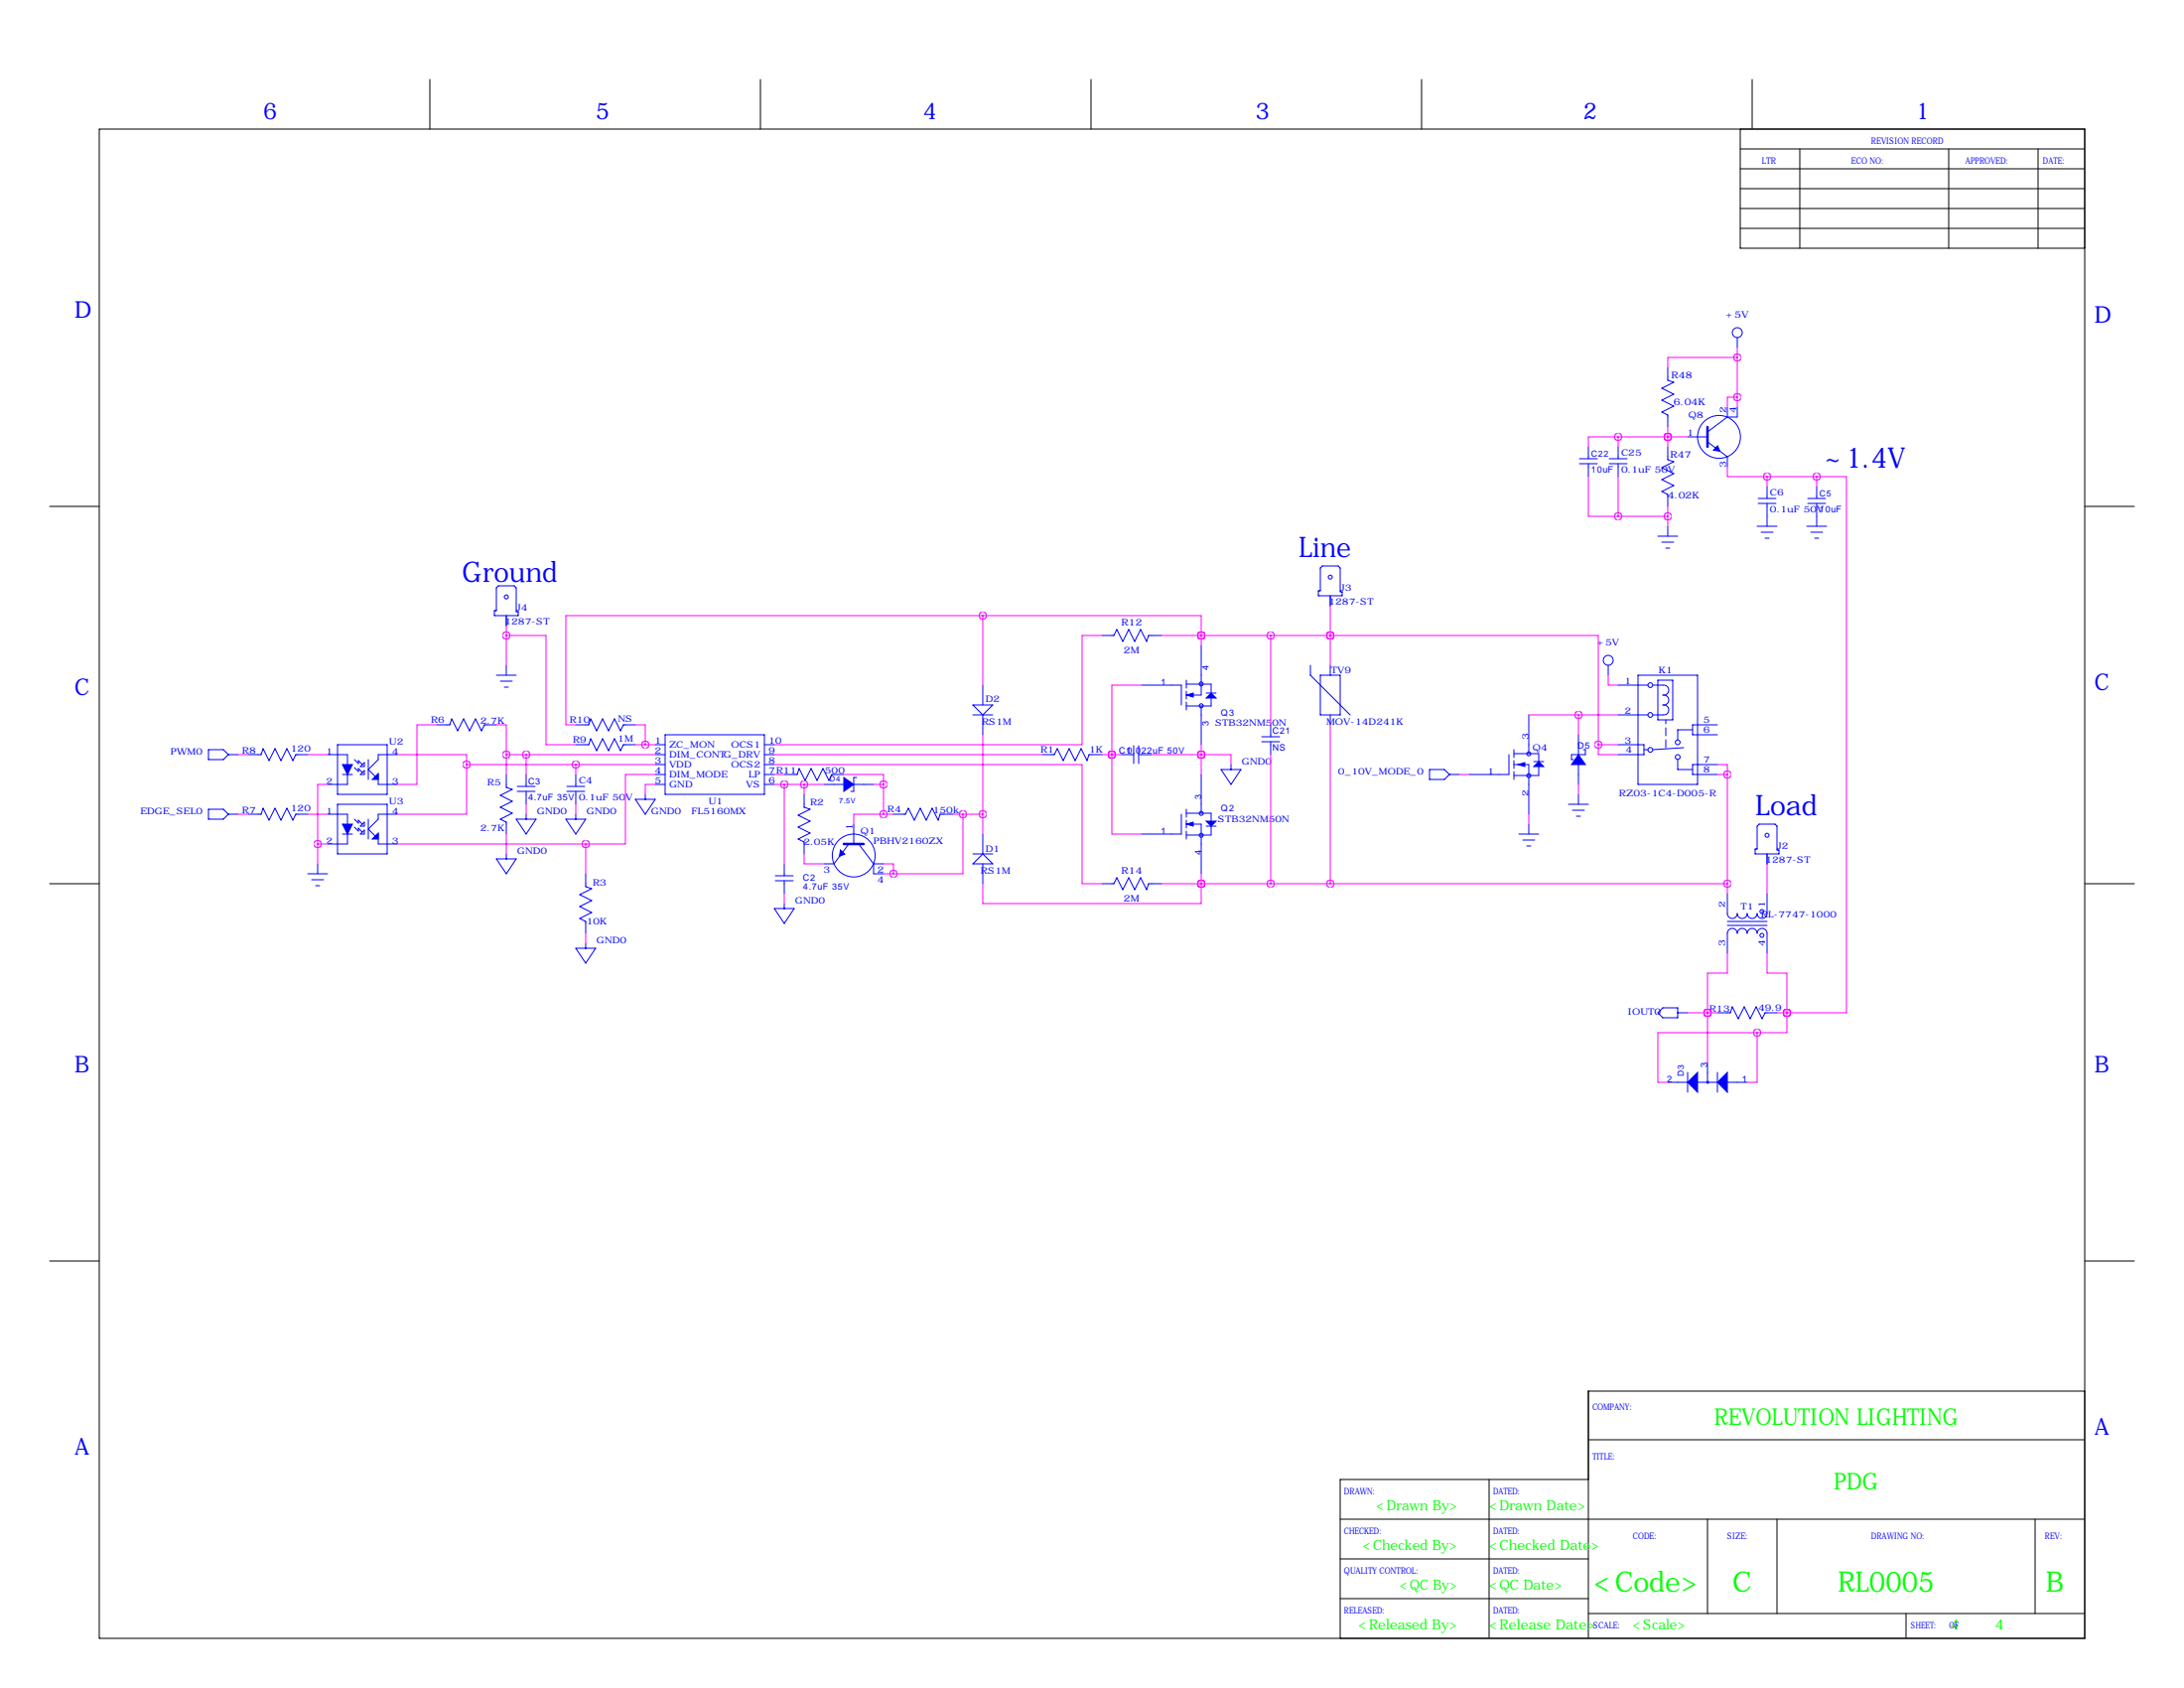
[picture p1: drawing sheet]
<svg xmlns="http://www.w3.org/2000/svg" width="559mm" height="432mm" viewBox="0 0 559 432" stroke-linecap="round" stroke-linejoin="round" font-family="sans-serif">
<g fill="none" stroke="#000" stroke-width=".25">
<path d="M25.4 33h508v386.1h-508zM110 20.3v12.7M194.6 20.3v12.7M279.1 20.3v12.7M363.7 20.3v12.7M445.3 38.1h88.1M445.3 33v30.5h88.1M448.3 20.3v12.7M460.5 38.1v25.4M498.6 38.1v25.4M521.5 38.1v25.4M445.3 48.3h88.1"/>
<path d="M445.3 43.2h88.1M445.3 53.3h88.1M445.3 58.4h88.1M12.7 129.5h12.7M533.4 129.5h12.7M12.7 226.1h12.7M533.4 226.1h12.7M12.7 322.6h12.7M533.4 322.6h12.7M533.4 355.9h-127v63.2M381 378.5v40.6M406.4 368.3h127"/>
<path d="M406.4 378.5h-63.5v40.6M342.9 388.6h190.5M342.9 398.8h63.5M436.9 388.6v24.1M454.7 388.6v24.1M520.7 388.6v24.1M342.9 408.9h63.5M406.4 412.7h127M487.7 412.7v6.4"/>
</g>
<g fill="none" stroke="#00f" stroke-width=".25">
<path d="M426.7 94v3.3l1.5 .5-3 1.5 3 1.5-3 1.6 3 1.5-3 1.5 1.5 .8v3M444.5 86.4v2.5M404.1 118.6h4.6M404.1 117.3h4.6M406.4 114.3v3M406.4 118.6v3.3M411.7 118.6h4.6M411.7 117.3h4.6M414 114.3v3M414 118.6v3.3M426.7 114.3v3.3l1.5 .5-3 1.5 3 1.6-3 1.5 3 1.5-3 1.5 1.5 .8v3M431.8 111.8h5.1"/>
<path d="M436.9 113l5.1 3.8v2.6M442 106.7l-5.1 3.8M442 104.1v2.6M444.5 104.1v2.6h-2.5M424.2 137.2h5.1M425.2 138.7h3M426.7 134.6v2.6M449.6 134.6h5.1M449.8 128.8h4.6M449.8 127.5h4.6M450.6 136.1h3M451.6 137.7h1"/>
<path d="M452.1 124.5v3M452.1 128.8v5.8M462.3 134.6h5.1M462.5 128.8h4.6M462.5 127.5h4.6M463.3 136.1h3M464.3 137.7h1M464.8 124.5v3M464.8 128.8v5.8M127.5 149.9h4.1l.5 .5v6.1h.5v1h-6.1v-1.3h.5v-5.8zM129.5 157.5v2.5M338.3 144.8h4.1l.5 .5v6.1h.5v1h-6.1v-1.3h.5v-5.8z"/>
<path d="M340.4 152.4v2.5M426.2 140.2h1M127 172.7h5.1M128 174.2h3.1M129 175.8h1M129.5 170.2v2.5M251.5 175.3v5M281.9 162.6h3.1l.8-1.6 1.5 3.1 1.5-3.1 1.5 3.1 1.5-3.1 1.6 3.1 .5-1.5h3.3M292.1 175.3h10.2v5M303.5 175h6.4v2.3M303.5 174v2M303.5 176.8v2"/>
<path d="M303.5 179.6v2M307.3 165.1v12.7h-3.8M308.6 177.3h2.5M309.9 178.6v2h-6.4M335.3 170.2v2.5l10.1 10.2M337.8 172.7h5.1v10.2h-5.1zM340.4 170.2v2.5M411.5 170.2v2.5M414 175.3h7.6M419.1 172.7h15.2v28h-15.2zM422.9 175.3h2.6a1.27 1.27 0 0 1 1.5 1.2 1.27 1.27 0 0 1-1.5 1.3 1.29 1.29 0 0 1 1.5 1.2 1.29 1.29 0 0 1-1.5 1.3 1.29 1.29 0 0 1 1.5 1.3 1.29 1.29 0 0 1-1.5 1.3h-2.6M424.2 174h3.8v10.1h-3.8z"/>
<path d="M53.3 191.8h3.8l1.3 1.2-1.3 1.3h-3.8zM58.4 193h2.6M63.5 193h3.3l.5-1.5 1.5 3.1 1.6-3.1 1.5 3.1 1.5-3.1 1.5 3.1 .8-1.6h3M83.8 193h5.1v2.6M86.4 190.5h12.7v12.7h-12.7zM87.6 198.1h2.6M88.9 198.1v2.6h-5.1M90.7 194.3l1 1v-.7l1 1M90.7 196.3l1 1.1v-.8l1 1M92.2 196.1l1-1v1zM93.2 197.1v1h-1zM94.2 194.3v5.1"/>
<path d="M96.8 198.1v2.6h4.8M101.6 193h-4.8v1.3l-2.6 2.5 1.8 1.8M111.8 185.4h3.3l.5-1.5 1.5 3 1.5-3 1.5 3 1.6-3 1.5 3 .8-1.5h3M129.5 198.1v3.3l1.6 .5-3.1 1.6 3.1 1.5-3.1 1.5 3.1 1.5-3.1 1.5 1.5 .8v3.1M134.6 198.1v3.1M147.3 190.5h3.3l.5-1.5 1.6 3 1.5-3 1.5 3 1.5-3 1.5 3 .8-1.5h3.1M147.3 198.1v3.1M147.3 185.4h3.3l.5-1.5 1.6 3 1.5-3 1.5 3 1.5-3 1.5 3 .8-1.5h3.1M167.6 190.5h2.6M167.6 193h2.6M167.6 195.6h2.6M167.6 198.1h2.6"/>
<path d="M170.2 188h25.4v15.2h-25.4zM195.6 190.5h2.5M195.6 193h2.5M195.6 195.6h2.5M195.6 198.1h2.5M200.7 198.1h3.3l.5-1.5 1.5 3 1.5-3 1.5 3 1.6-3 1.5 3 .8-1.5h3M219.2 198.9h-.8v3.5h-.7M248.9 182.9h5.1M248.9 180.3h5.1l-2.5 2.6zM251.5 182.9v5.1M266.7 193h3l.8-1.5 1.5 3.1 1.6-3.1 1.5 3.1 1.5-3.1 1.5 3.1 .5-1.6h3.3M287 193h3.1"/>
<path d="M290.1 190.8v4.5M291.3 193h3.3M291.3 190.8v4.5M307.3 180.6v9.9M307.3 198.1v9.9M312.4 196.8h5.1l-2.5 3.9zM315 195.6v1.2M322.8 189.7h4.6M322.8 188.5h4.6M325.1 185.4v3.1M325.1 189.7v3.3M340.4 182.9v2.5"/>
<path d="M365.8 196.8h3.8l1.2 1.3-1.2 1.3h-3.8zM370.8 198.1h2.6M386.1 193v5.1h-10.2M387.3 195.6h3.9v12.7M387.3 192.8h6.4v2M387.3 191.8v2M387.3 194.6v2M387.3 197.4v2M391.2 182.9v9.9M392.4 194.8h2.6M393.7 196.1v2.3h-6.4M403.9 188v5"/>
<path d="M403.9 195.6v5.1M405.1 191.8h.5v1.2h-3.5v1.3h.5M414 190.5h6.6v2.5h-6.6M414 182.9h7.6M420.6 191.8h1M426.2 184.1v1.1M426.2 186.2v2M426.2 189.2v2.1M429.3 194.3v2.5h3.8M430.8 191.3l-7.9 .5M433.1 186.7h-3.8v2.5M439.4 185.4h-6.3v2.6h6.3"/>
<path d="M439.4 195.6h-6.3v2.5h6.3M53.3 207h3.8l1.3 1.3-1.3 1.2h-3.8zM58.4 208.3h2.6M63.5 208.3h3.3l.5-1.5 1.5 3 1.6-3 1.5 3 1.5-3 1.5 3 .8-1.5h3M83.8 208.3h5.1v2.5M86.4 205.7h12.7v12.7h-12.7zM87.6 213.4h2.6M88.9 213.4v2.5h-5.1M90.7 209.5l1 1.1v-.8l1 1M90.7 211.6l1 1v-.8l1 1.1M93.2 210.3v1h-1zM93.2 212.3v1.1h-1z"/>
<path d="M94.2 209.5v5.1M96.8 213.4v2.5h4.8M101.6 208.3h-4.8v1.2l-2.6 2.6 1.8 1.8M127 219.7h5.1l-2.6 3.8zM129.5 218.4v1.3M132.1 209.5h5.1l-2.6 3.9zM132.3 202.4h4.6M132.3 201.2h4.6M134.6 202.4v3.3M134.6 208.3v1.2M144.8 209.5h5.1l-2.6 3.9zM145 202.4h4.6"/>
<path d="M145 201.2h4.6M147.3 202.4v3.3M147.3 208.3v1.2M162.6 204.5h5l-2.5 3.8zM165.1 203.2v1.3M167.6 200.7h2.6M195.6 200.7h2.5M205.7 203.2v3.3l1.6 .5-3.1 1.5 3.1 1.6-3.1 1.5 3.1 1.5-3.1 1.5 1.5 .8v3M210.8 200.7h5.1M217.2 215.9l-3.8 5.1h-2.6M218.4 200.7h5.1M218.4 210.8v5.1"/>
<path d="M219.7 215.9l3.8 5.1M228.6 208.3h3l.8-1.5 1.5 3 1.6-3 1.5 3 1.5-3 1.5 3 .5-1.5h3.3M248.9 218.4h5.1M251.5 213.4v5M302.3 208.3v5.1h-10.2M303.5 210.8h3.8v12.7M303.5 208h6.4v2.1M303.5 207v2M303.5 209.8v2M303.5 212.6v2M308.6 211.3h2.5M309.9 211.3v2.3h-6.4"/>
<path d="M388.6 213.4h5.1M389.6 214.9h3.1M390.7 216.4h1M391.2 210.8v2.6M401.3 205.7h5.1M402.3 207.3h3.1M403.4 208.8h1M403.9 203.2v2.5M450.1 210.8h4.1l.5 .5v6.1h.5v1h-6.1v-1.2h.5v-5.9zM452.1 218.4v2.6M78.7 223.5h5.1M79.8 225h3"/>
<path d="M80.8 226.6h1M81.3 221v2.5M149.9 223.5v3.3l1.5 .5-3.1 1.6 3.1 1.5-3.1 1.5 3.1 1.5-3.1 1.5 1.6 .8v3.1M198.1 232.4h5.1l-2.5 3.8zM198.4 225.3h4.5M198.4 224h4.5M200.7 221v3M200.7 225.3v3.3M200.7 231.1v1.3M223.5 221h2.6M223.5 221v2.5h2.6M248.9 221l2.6-2.6 2.5 2.6z"/>
<path d="M251.5 221v5.1M281.9 226.1h3.1l.8-1.6 1.5 3.1 1.5-3.1 1.5 3.1 1.5-3.1 1.6 3.1 .5-1.5h3.3M442 228.6v5.1a1.27 1.27 0 0 0 1.2 1.2 1.27 1.27 0 0 0 1.3-1.2 1.27 1.27 0 0 0 1.3 1.2 1.27 1.27 0 0 0 1.2-1.2 1.27 1.27 0 0 0 1.3 1.3 1.27 1.27 0 0 0 1.3-1.3 1.27 1.27 0 0 0 1.2 1.2 1.27 1.27 0 0 0 1.3-1.2v-5.1M442 236.7h10.1M442 235.7h10.1M147.3 242.6h5.1l-2.5 3.8zM149.9 241.3v1.3M425.4 257.8h3.9v2.5h-3.9l-1.2-1.2zM429.3 259.1h2.5M439.4 259.1h3.3l.5-1.5 1.6 3 1.5-3 1.5 3 1.5-3 1.5 3 .8-1.5h3.1M442 243.8v-5a1.27 1.27 0 0 1 1.2-1.3 1.27 1.27 0 0 1 1.3 1.3 1.27 1.27 0 0 1 1.3-1.3 1.27 1.27 0 0 1 1.2 1.3 1.27 1.27 0 0 1 1.3-1.3 1.27 1.27 0 0 1 1.3 1.3 1.27 1.27 0 0 1 1.2-1.3 1.27 1.27 0 0 1 1.3 1.3v5M426.7 276.9h5.1"/>
<path d="M431.8 274.3v5.1M434.3 276.9h5.1M436.9 271.8v5.1M439.4 274.3v5.1M442 276.9h5"/>
<circle cx="444.5" cy="85.1" r="1.27"/>
<circle cx="439.8" cy="111.8" r="5.5"/>
<circle cx="129.5" cy="152.7" r=".51"/>
<circle cx="340.4" cy="147.6" r=".51"/>
<circle cx="307.3" cy="175" r=".51"/>
<circle cx="411.5" cy="168.9" r="1.27"/>
<circle cx="422.2" cy="175.3" r=".61"/>
<circle cx="307.3" cy="180.5" r=".51"/>
<circle cx="391.2" cy="192.8" r=".51"/>
<circle cx="391.2" cy="198.4" r=".51"/>
<circle cx="422.2" cy="182.9" r=".61"/>
<circle cx="422.2" cy="191.8" r=".61"/>
<circle cx="429.3" cy="189.9" r=".61"/>
<circle cx="429.3" cy="193.6" r=".61"/>
<circle cx="218.4" cy="218.8" r="5.5"/>
<circle cx="307.3" cy="208.1" r=".51"/>
<circle cx="307.3" cy="213.7" r=".51"/>
<circle cx="452.1" cy="213.7" r=".51"/>
<circle cx="450.8" cy="233.2" r=".51"/>
<circle cx="450.8" cy="239.3" r=".51"/>
<circle cx="436.9" cy="276.9" r=".25"/>
</g>
<path d="M436.9 109.2v5.1M215.9 215.9h5.1" fill="none" stroke="#00f" stroke-width=".63"/>
<g fill="#00f" stroke="#00f" stroke-width=".25">
<path d="M439.5 114l.5 1.4-1.6-.2z"/>
<path d="M439.4 276.9l2.6-2.6v5.1z"/>
<path d="M434.3 274.3v5.1l-2.5-2.5z"/>
<path d="M87.6 195.6h2.6l-1.3 2.5z"/>
<path d="M96 198.6l.8-.7v1.5h-1.6z"/>
<path d="M87.6 210.8h2.6l-1.3 2.6z"/>
<path d="M96 213.9l.8-.8v1.5h-1.6z"/>
<path d="M215 217.4l1.2 1.1-1.4 .5z"/>
<path d="M303.5 210.8l1.8-.5v1z"/>
<path d="M308.6 210.1h2.5l-1.2 1.2z"/>
<path d="M303.5 177.8l1.8-.5v1z"/>
<path d="M308.6 178.6l1.3-1.3 1.2 1.3z"/>
<path d="M215.9 198.9l2.5 1.8-2.5 1.7z"/>
<path d="M403.9 193l1.7 2.6h-3.5z"/>
<path d="M388.4 195.6l1.7-.5v1z"/>
<path d="M393.7 194.8l1.3 1.3h-2.6z"/>
</g>
<g fill="none" stroke="#f0f" stroke-width=".25">
<path d="M444.5 91.4h-17.8v2.6M444.5 88.9v15.2M414 111.8h-7.6v2.5M414 111.8h17.8M414 111.8v2.5M426.7 111.8h.1M426.7 109.2v5.1M442 119.4v2.5h10.1M444.5 101.6h-2.5v2.5M406.4 121.9v10.2h7.6M414 121.9v10.2M414 132.1h12.7"/>
<path d="M426.7 129.5v5.1M452.1 132.1h.1M452.1 121.9v2.6M452.1 121.9h12.7M464.8 132.1h.1M464.8 121.9h7.6v137.2h-15.2M464.8 121.9v2.6M251.5 157.5h-106.7v27.9h2.5M251.5 157.5h55.8v5.1M251.5 157.5v17.8M340.4 154.9v15.3M129.5 162.6h10.2v27.9h7.6"/>
<path d="M129.5 160v10.2M281.9 162.6h-5v27.9h-78.8M292.1 175.3h-7.6v17.7M297.2 162.6h43.2M307.3 162.6h.1M307.3 162.6v2.5M325.1 162.6v22.8M340.4 162.6h.1M340.4 162.6h68.5v27.9M411.5 172.7v2.6h2.5M61 193h2.5M78.7 193h5.1"/>
<path d="M101.6 193h17.8v2.6M111.8 185.4h-5.1v15.3h-5.1M119.4 195.6v12.7h-17.8M119.4 195.6h48.2M127 185.4h2.5v7.6M129.5 193h38.1M129.5 193v5.1M134.6 193v5.1M147.3 195.6v2.5M162.6 185.4h2.5v5.1M162.6 190.5h5M167.6 198.1h-7.6v17.8h-10.1"/>
<path d="M198.1 195.6h78.8v30.5h5M198.1 193h68.6M198.1 198.1h2.6M215.9 198.1h10.2v2.6M251.5 188v25.4M281.9 193h5.1M284.5 193h.1M284.5 193v20.4h7.6M294.6 193h12.7M307.3 193h.1M307.3 193h7.7v2.6M307.3 190.5v7.6"/>
<path d="M325.1 193v33.1M340.4 185.4v40.7M373.4 198.1h2.5M391.2 182.9h22.8M403.9 182.9v5.1M408.9 190.5v2.5h5.1M408.9 190.5h5.1M439.4 195.6h2.6v2.5M439.4 198.1h2.6M442 198.1v30.5M61 208.3h2.5M78.7 208.3h5.1"/>
<path d="M81.3 215.9h2.5M81.3 215.9v5.1M83.8 200.7h-2.5v15.2M101.6 215.9h48.3M129.5 213.4v5M134.6 205.7v2.6M147.3 205.7v2.6M149.9 215.9v7.6M167.6 200.7h-2.5v2.5M198.1 200.7h12.7M200.7 200.7v20.3M205.7 218.4v2.6h5.1"/>
<path d="M205.7 200.7v2.5M223.5 200.7h2.6M226.1 208.3h-7.7v2.5M226.1 208.3h2.5M226.1 200.7v7.6M243.8 208.3h7.7M246.4 208.3v15.2h-17.8M391.2 208.3v2.5M403.9 200.7v2.5M149.9 238.8v2.5M200.7 228.6v2.5M226.1 221h2.5v2.5"/>
<path d="M226.1 223.5h2.5M251.5 226.1v5h55.8v-5M297.2 226.1h144.8M307.3 226.1h.1M307.3 223.5v2.6M452.1 221v7.6M431.8 259.1h7.6M436.9 259.1h.1M436.9 259.1v12.7M442 243.8v5.1h-5.1v10.2M452.1 243.8v5.1h5.1v10.2M454.7 259.1h2.5"/>
<path d="M457.2 259.1v5.1h-7.6M457.2 259.1h.1M449.6 264.2h-25.4v12.7h2.5M449.6 264.2v12.7h-2.6"/>
</g>
<path d="M444.4 101.6a.1 .1 0 0 0 .2 0 .1 .1 0 0 0-.2 0zM444.4 91.4a.1 .1 0 0 0 .2 0 .1 .1 0 0 0-.2 0zM426.7 111.8a.07 .07 0 0 0 .1 0 .07 .07 0 0 0-.1 0zM426.7 111.8a.07 .07 0 0 0 .1 0 .07 .07 0 0 0-.1 0zM426.7 132.1a.07 .07 0 0 0 .1 0 .07 .07 0 0 0-.1 0zM414 111.8a.07 .07 0 0 0 .1 0 .07 .07 0 0 0-.1 0zM414 132.1a.07 .07 0 0 0 .1 0 .07 .07 0 0 0-.1 0zM452.1 121.9a.07 .07 0 0 0 .1 0 .07 .07 0 0 0-.1 0zM436.8 259.1a.07 .07 0 0 0 .1 0 .07 .07 0 0 0-.1 0zM436.8 259.1a.07 .07 0 0 0 .1 0 .07 .07 0 0 0-.1 0zM457.1 259.1a.1 .1 0 0 0 .2 0 .1 .1 0 0 0-.2 0zM449.5 264.2a.07 .07 0 0 0 .1 0 .07 .07 0 0 0-.1 0zM307.3 193a.07 .07 0 0 0 .1 0 .07 .07 0 0 0-.1 0zM307.3 193a.07 .07 0 0 0 .1 0 .07 .07 0 0 0-.1 0zM284.4 193a.07 .07 0 0 0 .1 0 .07 .07 0 0 0-.1 0zM284.4 193a.07 .07 0 0 0 .1 0 .07 .07 0 0 0-.1 0zM307.3 162.6a.07 .07 0 0 0 .1 0 .07 .07 0 0 0-.1 0zM307.3 226.1a.07 .07 0 0 0 .1 0 .07 .07 0 0 0-.1 0zM325.1 162.6a.07 .07 0 0 0 .1 0 .07 .07 0 0 0-.1 0zM325.1 226.1a.07 .07 0 0 0 .1 0 .07 .07 0 0 0-.1 0zM340.3 226.1a.07 .07 0 0 0 .1 0 .07 .07 0 0 0-.1 0zM307.3 162.6a.07 .07 0 0 0 .1 0 .07 .07 0 0 0-.1 0zM307.3 226.1a.07 .07 0 0 0 .1 0 .07 .07 0 0 0-.1 0zM200.6 200.7a.07 .07 0 0 0 .1 0 .07 .07 0 0 0-.1 0zM147.3 195.6a.07 .07 0 0 0 .1 0 .07 .07 0 0 0-.1 0zM119.3 195.6a.07 .07 0 0 0 .1 0 .07 .07 0 0 0-.1 0zM149.8 215.9a.07 .07 0 0 0 .1 0 .07 .07 0 0 0-.1 0zM251.4 208.3a.07 .07 0 0 0 .1 0 .07 .07 0 0 0-.1 0zM228.5 223.5a.1 .1 0 0 0 .2 0 .1 .1 0 0 0-.2 0zM246.3 208.3a.07 .07 0 0 0 .1 0 .07 .07 0 0 0-.1 0zM205.7 200.7a.07 .07 0 0 0 .1 0 .07 .07 0 0 0-.1 0zM226 208.3a.07 .07 0 0 0 .1 0 .07 .07 0 0 0-.1 0zM340.3 162.6a.07 .07 0 0 0 .1 0 .07 .07 0 0 0-.1 0zM134.6 193a.07 .07 0 0 0 .1 0 .07 .07 0 0 0-.1 0zM129.5 193a.07 .07 0 0 0 .1 0 .07 .07 0 0 0-.1 0zM81.2 215.9a.07 .07 0 0 0 .1 0 .07 .07 0 0 0-.1 0zM165 190.5a.1 .1 0 0 0 .2 0 .1 .1 0 0 0-.2 0zM251.4 157.5a.07 .07 0 0 0 .1 0 .07 .07 0 0 0-.1 0zM226 200.7a.07 .07 0 0 0 .1 0 .07 .07 0 0 0-.1 0zM464.8 121.9a.07 .07 0 0 0 .1 0 .07 .07 0 0 0-.1 0zM457.1 259.1a.1 .1 0 0 0 .2 0 .1 .1 0 0 0-.2 0zM403.8 182.9a.07 .07 0 0 0 .1 0 .07 .07 0 0 0-.1 0zM340.3 162.6a.07 .07 0 0 0 .1 0 .07 .07 0 0 0-.1 0zM408.9 190.5a.07 .07 0 0 0 .1 0 .07 .07 0 0 0-.1 0zM441.9 198.1a.07 .07 0 0 0 .1 0 .07 .07 0 0 0-.1 0zM441.9 226.1a.07 .07 0 0 0 .1 0 .07 .07 0 0 0-.1 0zM129.5 162.6a.07 .07 0 0 0 .1 0 .07 .07 0 0 0-.1 0z" fill="#f0f" stroke="#f0f" stroke-width="1.9"/>
<g font-size="7.3" fill="#00f">
<text x="467" y="119.7">~1.4V</text>
<text x="332.4" y="142.6">Line</text>
<text x="118.3" y="148.9">Ground</text>
<text x="449.2" y="208.6">Load</text>
</g>
<g font-size="7.3" fill="#0f0">
<text x="407.8" y="407">&lt;Code&gt;</text>
<text x="443.3" y="407">C</text>
<text x="470.3" y="407">RL0005</text>
<text x="523.5" y="407">B</text>
</g>
<g font-size="5.9" fill="#00f">
<text x="67.3" y="30.5">6</text>
<text x="152.4" y="30.5">5</text>
<text x="236.2" y="30.5">4</text>
<text x="321.3" y="30.5">3</text>
<text x="405.1" y="30.5">2</text>
<text x="490.2" y="30.5">1</text>
<text x="19" y="81.3">D</text>
<text x="535.9" y="82.6">D</text>
<text x="19" y="177.8">C</text>
<text x="535.9" y="176.5">C</text>
<text x="19" y="274.3">B</text>
<text x="535.9" y="274.3">B</text>
<text x="535.9" y="367">A</text>
<text x="19" y="372.1">A</text>
</g>
<g font-size="5.9" fill="#0f0">
<text x="438.6" y="364.5">REVOLUTION LIGHTING</text>
<text x="469.3" y="381.1">PDG</text>
</g>
<g font-size="3.6" fill="#0f0">
<text x="352.2" y="386.4">&lt;Drawn By&gt;</text>
<text x="381" y="386.4">&lt;Drawn Date&gt;</text>
<text x="348.7" y="396.6">&lt;Checked By&gt;</text>
<text x="381" y="396.6">&lt;Checked Date&gt;</text>
<text x="358.1" y="406.7">&lt;QC By&gt;</text>
<text x="381" y="406.7">&lt;QC Date&gt;</text>
<text x="347.6" y="416.9">&lt;Released By&gt;</text>
<text x="381" y="416.9">&lt;Release Date&gt;</text>
<text x="417.8" y="416.9">&lt;Scale&gt;</text>
<text x="499.1" y="416.9">4</text>
<text x="510.5" y="416.9">4</text>
</g>
<g font-size="2.4" fill="#00f">
<text x="441.6" y="81.3">+5V</text>
<text x="427.6" y="96.8">R48</text>
<text x="428.2" y="103.6">6.04K</text>
<text x="427.3" y="117.1">R47</text>
<text x="426.7" y="127.5">4.02K</text>
<text x="286.9" y="160">R12</text>
<text x="287.5" y="167.2">2M</text>
<text x="286.9" y="223.5">R14</text>
<text x="287.5" y="230.7">2M</text>
<text x="436.9" y="273" transform="rotate(-90 436.9 273)">3</text>
<text x="426.5" y="276.9">2</text>
<text x="445.8" y="276.9">1</text>
</g>
<g font-size="2.3" fill="#00f">
<text x="450.8" y="41.9">LTR</text>
<text x="473.7" y="41.9">ECO NO:</text>
<text x="478.8" y="36.8">REVISION RECORD</text>
<text x="502.9" y="41.9">APPROVED:</text>
<text x="522.7" y="41.9">DATE:</text>
<text x="432.1" y="106.9">Q8</text>
<text x="441.7" y="105.7" transform="rotate(-90 441.7 105.7)">2</text>
<text x="444.2" y="105.7" transform="rotate(-90 444.2 105.7)">4</text>
<text x="431.6" y="111.5">1</text>
<text x="414.8" y="116.6">C25</text>
<text x="441.7" y="119.5" transform="rotate(-90 441.7 119.5)">3</text>
<text x="407.2" y="120.9">10uF</text>
<text x="414.8" y="120.9">0.1uF 50V</text>
<text x="452.9" y="126.7">C6</text>
<text x="452.9" y="131.1">0.1uF 50V</text>
<text x="465.6" y="131.1">10uF</text>
<text x="340" y="154.7">1287-ST</text>
<text x="343" y="151.1">J3</text>
<text x="129.2" y="159.7">1287-ST</text>
<text x="132.2" y="156.2">J4</text>
<text x="408.7" y="165.1">+5V</text>
<text x="309.3" y="171.5" transform="rotate(-90 309.3 171.5)">4</text>
<text x="340.6" y="172.2">TV9</text>
<text x="424.4" y="172.2">K1</text>
<text x="252.2" y="179.6">D2</text>
<text x="297" y="175.3">1</text>
<text x="415.6" y="174.9">1</text>
<text x="110.2" y="184.9">R6</text>
<text x="122.9" y="185.2">2.7K</text>
<text x="145.7" y="184.9">R10</text>
<text x="158.1" y="184.7">NS</text>
<text x="251.2" y="185.4">RS1M</text>
<text x="309.3" y="185.6" transform="rotate(-90 309.3 185.6)">3</text>
<text x="310.9" y="185.7">STB32NM50N</text>
<text x="312.4" y="183">Q3</text>
<text x="339.4" y="185.4">MOV-14D241K</text>
<text x="415.6" y="182.5">2</text>
<text x="435.9" y="184.9">5</text>
<text x="99.6" y="190.5">U2</text>
<text x="146.6" y="190">R9</text>
<text x="158.1" y="189.7">1M</text>
<text x="167.5" y="190.2">1</text>
<text x="171.2" y="191.3">ZC_MON</text>
<text x="187.1" y="191.3">OCS1</text>
<text x="196.6" y="190.2">10</text>
<text x="325.6" y="187.7">C21</text>
<text x="391.2" y="189.2" transform="rotate(-90 391.2 189.2)">3</text>
<text x="403.7" y="191.4">D5</text>
<text x="415.6" y="190.1">3</text>
<text x="435.9" y="187.5">6</text>
<text x="43.7" y="193">PWM0</text>
<text x="62" y="192.8">R8</text>
<text x="74.4" y="192.3">120</text>
<text x="83.4" y="193">1</text>
<text x="100.3" y="193">4</text>
<text x="167.5" y="192.8">2</text>
<text x="167.5" y="195.3">3</text>
<text x="167.5" y="197.9">4</text>
<text x="171.2" y="193.8">DIM_CONTG_DRV</text>
<text x="171.2" y="196.3">VDD</text>
<text x="187.1" y="196.3">OCS2</text>
<text x="196.6" y="197.9">7R11</text>
<text x="196.6" y="195.3">8</text>
<text x="196.6" y="192.8">9</text>
<text x="211" y="197.9">500</text>
<text x="266.2" y="192.5">R1</text>
<text x="278.6" y="192.5">1K</text>
<text x="286.3" y="192.7">C1</text>
<text x="288.4" y="192.7">0.022uF 50V</text>
<text x="317.7" y="195.6">GND0</text>
<text x="325.6" y="192">NS</text>
<text x="392.2" y="192">Q4</text>
<text x="415.9" y="192.5">4</text>
<text x="435.9" y="195.1">7</text>
<text x="435.9" y="197.6">8</text>
<text x="83.4" y="200.7">2</text>
<text x="100.3" y="200.7">3</text>
<text x="124.7" y="200.9">R5</text>
<text x="135.1" y="200.7">C3</text>
<text x="148.1" y="200.4">C4</text>
<text x="167.5" y="200.4">5</text>
<text x="171.2" y="198.9">DIM_MODE</text>
<text x="171.2" y="201.4">GND</text>
<text x="190.9" y="201.4">VS</text>
<text x="191.6" y="198.9">LP</text>
<text x="196.6" y="200.4">6</text>
<text x="342.4" y="198.1">0_10V_MODE_0</text>
<text x="380.6" y="198.1">1</text>
<text x="391.2" y="203.6" transform="rotate(-90 391.2 203.6)">2</text>
<text x="414.3" y="203.7">RZ03-1C4-D005-R</text>
<text x="35.9" y="208.3">EDGE_SEL0</text>
<text x="62" y="208">R7</text>
<text x="74.4" y="207.5">120</text>
<text x="83.4" y="208.3">1</text>
<text x="99.6" y="205.7">U3</text>
<text x="100.3" y="208.3">4</text>
<text x="135.1" y="204.7">4.7uF 35V</text>
<text x="137.3" y="208.3">GND0</text>
<text x="148.1" y="204.7">0.1uF 50V</text>
<text x="150" y="208.3">GND0</text>
<text x="166.5" y="208.3">GND0</text>
<text x="176.9" y="208.3">FL5160MX</text>
<text x="181.3" y="205.7">U1</text>
<text x="207.3" y="206">R2</text>
<text x="227.1" y="207.8">R4</text>
<text x="238.7" y="208">150k</text>
<text x="307.3" y="204.5" transform="rotate(-90 307.3 204.5)">3</text>
<text x="312.4" y="207.5">Q2</text>
<text x="83.4" y="215.9">2</text>
<text x="100.3" y="215.9">3</text>
<text x="122.9" y="212.6">2.7K</text>
<text x="218.2" y="212.3" transform="rotate(-90 218.2 212.3)">1</text>
<text x="220.2" y="213.4">Q1</text>
<text x="223.5" y="215.9">PBHV2160ZX</text>
<text x="297" y="213.4">1</text>
<text x="311.7" y="210.3">STB32NM50N</text>
<text x="132.3" y="218.4">GND0</text>
<text x="205.6" y="216.2">2.05K</text>
<text x="252.2" y="217.9">D1</text>
<text x="307.3" y="218.6" transform="rotate(-90 307.3 218.6)">4</text>
<text x="451.7" y="220.7">1287-ST</text>
<text x="454.7" y="217.2">J2</text>
<text x="151.6" y="226.6">R3</text>
<text x="205.5" y="225.3">C2</text>
<text x="205.5" y="227.6">4.7uF 35V</text>
<text x="210.7" y="223.2">3</text>
<text x="224.5" y="223.2">2</text>
<text x="224.5" y="225.8">4</text>
<text x="251" y="223.5">RS1M</text>
<text x="203.4" y="231.1">GND0</text>
<text x="441.5" y="232.2" transform="rotate(-90 441.5 232.2)">2</text>
<text x="445.4" y="232.6">T1</text>
<text x="451.6" y="232.2" transform="rotate(-90 451.6 232.2)">1</text>
<text x="150" y="236.5">10K</text>
<text x="450.6" y="234.7">RL-7747-1000</text>
<text x="152.6" y="241.3">GND0</text>
<text x="441.5" y="242" transform="rotate(-90 441.5 242)">3</text>
<text x="451.6" y="242" transform="rotate(-90 451.6 242)">4</text>
<text x="416.6" y="259.6">IOUT0</text>
<text x="437.3" y="258.8">R13</text>
<text x="449.9" y="258.6">49.9</text>
<text x="407.4" y="360.7">COMPANY:</text>
<text x="407.4" y="373.4">TITLE:</text>
<text x="343.9" y="382.3">DRAWN:</text>
<text x="382" y="382.3">DATED:</text>
<text x="343.9" y="392.4">CHECKED:</text>
<text x="382" y="392.4">DATED:</text>
<text x="417.8" y="393.7">CODE:</text>
<text x="442" y="393.7">SIZE:</text>
<text x="478.8" y="393.7">DRAWING NO:</text>
<text x="523.2" y="393.7">REV:</text>
<text x="343.9" y="402.6">QUALITY CONTROL:</text>
<text x="382" y="402.6">DATED:</text>
<text x="343.9" y="412.7">RELEASED:</text>
<text x="382" y="412.7">DATED:</text>
<text x="407.7" y="416.6">SCALE:</text>
<text x="488.9" y="416.6">SHEET:</text>
<text x="498.7" y="416.6">OF</text>
</g>
<g font-size="2.2" fill="#00f">
<text x="407.2" y="116.8">C22</text>
<text x="465.6" y="127">C5</text>
<text x="430.8" y="275.4" transform="rotate(-90 430.8 275.4)">D3</text>
</g>
<text font-size="2" fill="#00f" x="212.3" y="199.9">D4</text>
<text font-size="1.9" fill="#00f" x="214.6" y="205.5">7.5V</text>
</svg>
